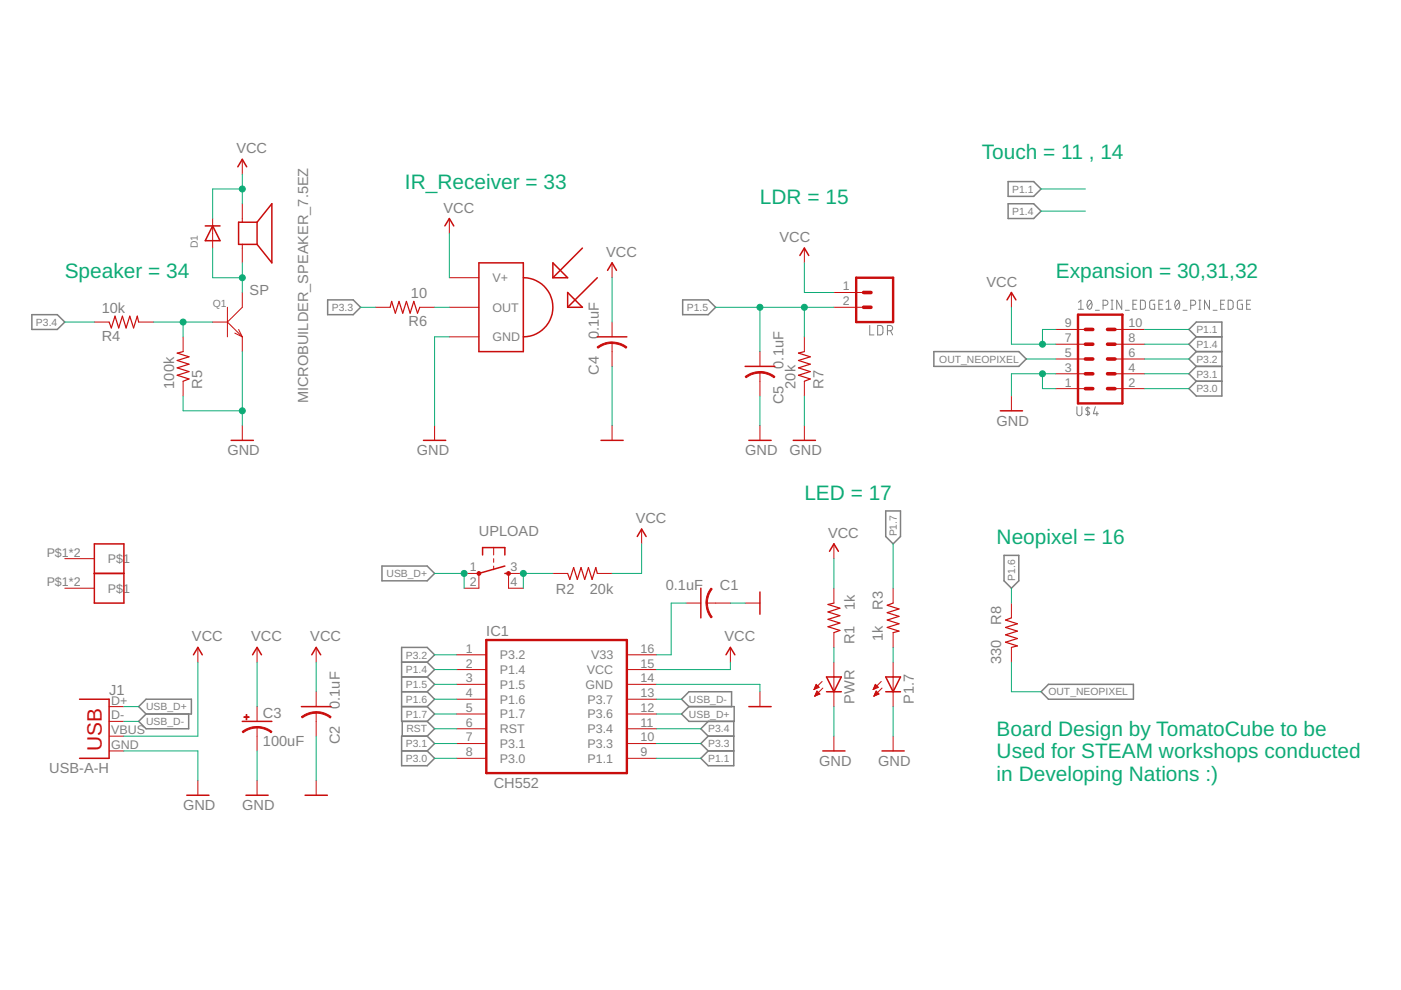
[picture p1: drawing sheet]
<svg xmlns="http://www.w3.org/2000/svg" width="297mm" height="210mm" viewBox="0 0 297 210" stroke-linecap="round" stroke-linejoin="round" font-family="sans-serif">
<g fill="none" stroke="#808080" stroke-width=".21">
<path d="M184.4 69v2h.9M186.1 69h.7l.4 .4v1.1l-.1 .3-.3 .2h-.7zM188.2 70.1h.5a.56 .56 0 0 0 .6-.5 .56 .56 0 0 0-.6-.6h-.5v2M188.8 70.1l.5 .9M228.6 64.1l.6-.5v2M228.6 65.6h1.1M230.7 63.8l.1-.1a.86 .86 0 0 1 .7 1.4 .46 .46 0 0 1-.5 .5 .46 .46 0 0 1-.5-.5v-.7zM231.4 64.1l-.8 1.1M232.2 65.8h.9M233.9 64.7h.5a.54 .54 0 0 0 .5-.5 .54 .54 0 0 0-.5-.6h-.5v2M235.6 65.6h.4M235.6 63.6h.4"/>
<path d="M235.8 63.6v2M237.8 63.6v2l-1-2v2M238.6 65.8h.8M240.2 64.5h.6M241 63.6h-.8v2h.8M241.8 63.6l.7 .1 .3 .3v1.2l-.3 .4h-.7zM244.8 63.6l-.8 .1-.2 .2v1.4l.2 .2 .8 .1v-1.1h-.3M245.7 64.5h.7M246.6 63.6h-.9v2h.9M247.2 65.6h1.1M247.2 64.1l.6-.5v2M249.3 63.8l.1-.1a.8 .8 0 0 1 .7 1.2 .55 .55 0 0 1-.5 .7 .55 .55 0 0 1-.5-.7z"/>
<path d="M250 64.1l-.8 1.1M250.8 65.8h.9M252.5 64.7h.5a.54 .54 0 0 0 .5-.5 .54 .54 0 0 0-.5-.6h-.5v2M254.2 65.6h.4M254.2 63.6h.4M254.4 63.6v2M256.4 63.6v2l-1-2v2M257.2 65.8h.8M258.8 64.5h.6M259.7 63.6h-.9v2h.9M260.4 63.6l.7 .1 .3 .3v1.2l-.3 .4h-.7zM263.4 63.6l-.8 .1-.2 .2-.1 1.3 .2 .2 .9 .2v-1.1h-.3"/>
<path d="M264.3 64.5h.6M265.2 63.6h-.9v2h.9M228.3 86.2v1.4a.53 .53 0 0 0 .6 .5 .53 .53 0 0 0 .5-.5v-1.4M230.6 86.2v1.9M231.1 86.6a.44 .44 0 0 0-.6-.2 .44 .44 0 0 0-.2 .6l.7 .4a.44 .44 0 0 1-.2 .6 .44 .44 0 0 1-.6-.2M232.2 86.2l-.4 1.5h1.1M232.6 87.3v.8"/>
</g>
<g fill="none" stroke="#808080" stroke-width=".32">
<path d="M213.7 38.5h5.5l1.5 1.6-1.5 1.5h-5.5zM213.7 43.2h5.5l1.5 1.6-1.5 1.5h-5.5zM6.8 66.7h5.3l1.6 1.6-1.6 1.5h-5.3zM69.5 63.6h5.4l1.6 1.6-1.6 1.5h-5.4zM144.7 63.6h5.5l1.5 1.6-1.5 1.5h-5.5zM198 74.5h18l1.6 1.6-1.6 1.6h-18zM253.6 71.4l-1.5-1.6 1.5-1.5h5.5v15.7h-5.5l-1.5-1.6 1.5-1.6M253.6 71.4h5.5M253.6 74.5l-1.5 1.6 1.5 1.6M253.6 74.5h5.5M253.6 77.7h5.5M253.6 71.4l-1.5 1.6 1.5 1.5"/>
<path d="M253.6 77.7l-1.5 1.5 1.5 1.6M253.6 80.8h5.5M187.8 108.3h3.1v5.4l-1.5 1.6-1.6-1.6zM212.9 117.8h3.1v5.3l-1.6 1.6-1.5-1.6zM81 120h9.6l1.5 1.6-1.5 1.5h-9.6zM29.4 149.8l1.6-1.5h9.6v3.1h-9.6zM31 151.4l-1.6 1.6 1.6 1.5h9v-3.1M85.2 146.7h5.4M85.2 149.8h5.4M85.2 159.2h5.4M85.2 140.4h5.4M85.2 143.5h5.4"/>
<path d="M85.3 153v3.1M90.6 140.4l1.5-1.6-1.5-1.5h-5.4v15.7h5.4M90.6 156.1h-5.4v6.2h5.4l1.5-1.5-1.5-1.6M90.6 146.7l1.5 1.6-1.5 1.5M90.6 153l1.5 1.5-1.5 1.6M90.6 140.4l1.5 1.6-1.5 1.5M90.6 143.5l1.5 1.6-1.5 1.6M90.6 149.8l1.5 1.6-1.5 1.6M90.6 156.1l1.5 1.5-1.5 1.6M144.5 151.4l1.6-1.6h9.6v3.2h-9.6zM146.1 149.8l-1.6-1.5 1.6-1.6h9v3.1M150.2 156.1l-1.6 1.5 1.6 1.6"/>
<path d="M150.2 156.1h5.4M150.2 159.2h5.4M150.2 153l-1.6 1.5 1.6 1.6M155.6 153v9.3h-5.4l-1.6-1.5 1.6-1.6M220.7 146.7l1.6-1.6h18v3.2h-18z"/>
</g>
<g fill="none" stroke="#c90d0c" stroke-width=".32">
<path d="M50.4 35.4l1-1.6 .9 1.6M43.5 47.9h3.2M45.1 47.9l1.6 3.1h-3.2zM54.5 47.1h-3.9v4.7h3.9M54.5 47.1v4.7M54.5 47.1l3.1-3.9v12.5l-3.1-3.9M94.3 47.9l1-1.6 .9 1.6M101.5 55.7h9.5v18.8h-9.5zM111 58.9a6.3 6.3 0 0 1 6.2 6.3 6.3 6.3 0 0 1-6.2 6.2M117.2 55.7l3.2 3.2h-3.2zM123.5 52.6l-6.3 6.3M126.6 58.9l-6.2 6.3"/>
<path d="M128.8 57.3l1-1.6 .9 1.6M169.6 54.2l.9-1.6 1 1.6M120.4 62l3.1 3.2h-3.1zM126.6 71.4h6.3M158 77.7h6.3M213.5 63.6l.9-1.6 1 1.6M49 93.4h4.7M89.8 93.4h4.7M127.4 93.4h4.7M158.8 93.4h4.7M168.2 93.4h4.7M212.1 87.1h4.7"/>
<path d="M20 115.3h6.3v12.6h-6.3zM102.3 117.7v-1.6h4.7v1.6M135.1 113.7l.9-1.5 1 1.5M175.9 116.9l.9-1.6 1 1.6M20 121.6h6.3M41 138.8l1-1.5 .9 1.5M53.6 138.8l.9-1.5 .9 1.5M66.1 138.8l.9-1.5 1 1.5M107 121.6h.8M107 120l-5.5 1.6M148.6 124.7v6.3M153.9 138.8l1-1.5 .9 1.5"/>
<path d="M161.1 125.5v4.7M16.9 148.3h6.2v12.5h-6.2M51.4 153h6.2M63.9 149.8h6.3M158.8 149.8h4.7M174.5 159.2h4.7M175.2 143.5h3.2l-1.6 3.2zM175.2 146.7h3.2M187 159.2h4.7M187.8 146.7h3.1M187.8 143.5h3.1l-1.5 3.2zM39.6 168.6h4.7"/>
<path d="M52.2 168.6h4.7M64.7 168.6h4.7"/>
</g>
<g fill="none" stroke="#c90d0c" stroke-width=".21">
<path d="M51.4 33.8v3.1M45.1 46.3v6.3M51.4 43.2v3.9M51.4 51.8v3.9M95.3 58.9h6.2M95.3 46.3v3.2M129.8 55.7v3.2M170.5 52.6v3.1M20 68.3h3.1M29.4 68.3h3.2M38.8 71.4v3.1M45.1 68.3h3.1"/>
<path d="M48.2 65.2v6.2M48.2 68.3l3.2 3.1M49.8 70.6l1.6 .8M50.6 69.8l.8 1.6M51.4 62v3.2l-3.2 3.1M51.4 71.4v3.1M79.6 65.2h3.1M89 65.2h3.1M95.3 65.2h6.2M95.3 71.4h6.2M129.8 68.3v3.1M129.8 72.7v5"/>
<path d="M161.1 74.5v3.2M161.1 79v5M161.1 79h.1M170.5 71.4v3.1M176.8 65.2h6.3M176.8 62h6.3M214.4 62v3.2M223.9 79.2h6.2M223.9 76.1h6.2M223.9 73h6.2M223.9 69.8h6.2M236.4 79.2h6.3"/>
<path d="M236.4 76.1h6.3M236.4 73h6.3M236.4 69.8h6.3M38.8 80.8v3.2M51.4 90.2v3.2M92.1 90.2v3.2M129.8 90.2v3.2M161.1 90.2v3.2M170.5 80.8v3.2M170.5 90.2v3.2M214.4 84v3.1M223.9 82.4h6.2"/>
<path d="M236.4 82.4h6.3M13.7 118.4h6.3M104.7 116.1v1.6M104.7 118.4v.8M136 112.2v3.1M176.8 115.3v3.1M13.7 124.7h6.3M42 137.3v3.1M54.5 137.3v3.1M67 137.3v3.1M96.8 138.8h6.3M98.4 121.6h3.1v3.1h-3.1"/>
<path d="M104.7 120v.8M111 121.6h-3.2v3.1h3.2M117.2 121.6h3.2M126.6 121.6h3.2M132.9 138.8h6.3M145.5 127.9h3.1M154.9 137.3v3.1M154.9 127.9h-5M158 127.9h3.1M176.8 124.7v3.2M176.8 134.1v3.2M189.4 124.7v3.2"/>
<path d="M189.4 134.1v3.2M214.4 127.9v3.1M214.4 137.3v3.1M23.1 149.8h3.2M23.1 153h3.2M23.1 156.1h3.2M23.1 159.2h3.2M54.5 149.8v3.2M54.5 154.2v5M67 151.1h.1M67 146.7v3.1M67 151.1v5"/>
<path d="M96.8 157.6h6.3M96.8 142h6.3M96.8 145.1h6.3M96.8 148.3h6.3M96.8 151.4h6.3M96.8 154.5h6.3M132.9 157.6h6.3M132.9 142h6.3M132.9 145.1h6.3M132.9 148.3h6.3M132.9 151.4h6.3M132.9 154.5h6.3"/>
<path d="M161.1 146.7v3.1M172.6 146.1h.1M172.7 146h.4M172.7 145.8h.8M172.8 147.5h.1M172.8 145.7h.8M172.8 147.4h.5M172.9 145.5h.5M172.9 147.2h.7M172.9 145.4h.4M173 147.1h.8M173 145.2h.1"/>
<path d="M173 145.1l.7 .6-1.1 .5zM173 146.9h.6M173.1 146.8h.3M173.2 146.6h.1M173.2 146.5l.6 .7-1.1 .4zM174.3 144.5l-1.7 1.7M174.5 145.9l-1.8 1.7M176.8 140.4v9.4M176.8 156.1v3.1M185.1 146.1h.2M185.2 146h.5M185.3 145.8h.7"/>
<path d="M185.3 147.5h.1M185.4 145.7h.8M185.4 147.4h.4M185.4 145.5h.6M185.4 147.2h.8M185.5 145.4h.3M185.5 147.1h.8M185.5 145.2h.2M185.6 146.9h.5M185.6 145.1l.6 .6-1.1 .5zM185.7 146.8h.3M185.7 146.6h.1"/>
<path d="M185.8 146.5l.6 .7-1.1 .4zM186.8 144.5l-1.7 1.7M187 145.9l-1.7 1.7M189.4 140.4v9.4M189.4 156.1v3.1M42 165.5v3.1M54.5 165.5v3.1M67 165.5v3.1M96.8 160.8h6.3M132.9 160.8h6.3"/>
</g>
<g fill="#c90d0c" stroke="#c90d0c" stroke-width=".21">
<path d="M67 150.9l1.5 .2 1.7 .9-.2 .2-1.4-.7-1.6-.3z" fill-rule="evenodd"/>
<path d="M63.9 152l1.8-.9 1.3-.2v.3a5 5 0 0 0-2.9 1z" fill-rule="evenodd"/>
<path d="M150.7 124.7l.3 .2-.8 1.4-.2 1.6h-.3l.3-2z" fill-rule="evenodd"/>
<path d="M149.7 127.9h.3a4.8 4.8 0 0 0 1 2.9l-.3 .2-.6-1.2z" fill-rule="evenodd"/>
<path d="M54.5 154l2 .4 1.2 .7-.2 .3-1.4-.8-1.6-.3z" fill-rule="evenodd"/>
<path d="M51.4 155.1l1.7-.9 1.4-.1v.2a4.8 4.8 0 0 0-3 1.1z" fill-rule="evenodd"/>
<path d="M126.6 73.6l1.8-.9 1.4-.2v.3l-1.6 .3-1.4 .7z" fill-rule="evenodd"/>
<path d="M129.8 72.5l1.9 .4 1.2 .7-.2 .2a4.8 4.8 0 0 0-2.9-1z" fill-rule="evenodd"/>
<path d="M161.1 78.8l1.4 .2 1.1 .4 .7 .5-.2 .2-1.4-.7-1.6-.3z" fill-rule="evenodd"/>
<path d="M158 79.8l1.7-.8 1.4-.2v.3a5 5 0 0 0-2.9 1z" fill-rule="evenodd"/>
<circle cx="101.5" cy="121.6" r=".41"/>
<circle cx="107.8" cy="121.6" r=".41"/>
</g>
<path d="M181.5 58.9h7.9v9.4h-7.9zM228.6 66.7h9.4v18.8h-9.4zM103.1 135.7h29.8v28.2h-29.8z" fill="none" stroke="#c90d0c" stroke-width=".51"/>
<path d="M23.1 68.3l.5 1.2 .8-2.5 .8 2.5 .8-2.5 .7 2.5 .8-2.5 .8 2.5 .8-2.5 .3 1.3M38.8 74.5l-1.2 .4 2.5 .7-2.5 .8 2.5 .8-2.5 .8 2.5 .8-2.5 .8 2.5 .7-1.3 .5M82.7 65.2l.3-1.3 .8 2.5 .8-2.5 .8 2.5 .8-2.5 .8 2.5 .7-2.5 .8 2.5 .5-1.2M170.5 74.5l-1.2 .4 2.5 .7-2.5 .8 2.5 .8-2.5 .8 2.5 .8-2.5 .8 2.5 .7-1.3 .5M120.4 121.6l.4 1.3 .8-2.6 .8 2.6 .8-2.6 .8 2.6 .8-2.6 .7 2.6 .8-2.6 .3 1.3M176.8 127.9l-1.2 .3 2.5 .7-2.5 .9 2.5 .7-2.5 .8 2.5 .8-2.5 .8 2.5 .8-1.3 .4M189.4 127.9l-1.3 .4 2.5 .8-2.5 .8 2.5 .8-2.5 .8 2.5 .7-2.5 .8 2.5 .8-1.2 .3M214.4 131l-1.2 .5 2.5 .7-2.5 .8 2.5 .8-2.5 .8 2.5 .8-2.5 .8 2.5 .7-1.3 .4" fill="none" stroke="#c90d0c" stroke-width=".25"/>
<g fill="#c90d0c" stroke="#c90d0c" stroke-width=".21">
<path d="M51.7 152h1.1v.1h-1.1z"/>
<path d="M52.2 151.5h.1v1.1h-.1z"/>
</g>
<path d="M183.1 65.2h1.6M183.1 62h1.6M230.1 69.8h1.6M230.1 73h1.6M230.1 76.1h1.6M230.1 79.2h1.6M234.8 69.8h1.6M234.8 73h1.6M234.8 76.1h1.6M234.8 79.2h1.6M230.1 82.4h1.6M234.8 82.4h1.6" fill="none" stroke="#c90d0c" stroke-width=".76"/>
<g fill="none" stroke="#0dab76" stroke-width=".21">
<path d="M51.4 36.9v6.3M45.1 52.6v6.3h6.3M51.4 55.7v6.3M51.4 40.1h-6.3v6.2M95.3 49.5v9.4M129.8 58.9v9.4M170.5 55.7v6.3h6.3M220.7 40.1h9.4M220.7 44.8h9.4M13.7 68.3h6.3M32.6 68.3h12.5M38.8 68.3v3.1"/>
<path d="M51.4 74.5v15.7M76.5 65.2h3.1M92.1 65.2h3.2M95.3 71.4h-3.2v18.8M129.8 77.7v12.5M151.7 65.2h25.1M161.1 65.2v9.3M170.5 65.2v6.2M214.4 65.2v7.8h9.5M217.6 76.1h6.3M221 79.2v3.2h2.9M223.9 79.2h-9.5v4.8"/>
<path d="M223.9 69.8h-2.9v3.2M242.7 79.2h9.4M242.7 73h9.4M242.7 69.8h9.4M242.7 76.1h9.4M38.8 84v3.1h12.6M161.1 84v6.2M170.5 84v6.2M242.7 82.4h9.4M136 115.3v6.3h-6.2M176.8 118.4v6.3M189.4 115.3v9.4"/>
<path d="M92.1 121.6h6.3v3.1M92.1 138.8h4.7M117.2 121.6h-6.2v3.1M145.5 127.9h-3.2v10.9h-3.1M154.9 127.9h3.1M176.8 137.3v3.1M189.4 137.3v3.1M214.4 124.7v3.2M26.3 159.2h15.7v6.3M26.3 153h3.1M26.3 149.8h3.1M42 140.4v15.7h-15.7"/>
<path d="M54.5 140.4v9.4M54.5 159.2v6.3M67 140.4v6.3M67 156.1v9.4M92.1 145.1h4.7M92.1 142h4.7M92.1 148.3h4.7M92.1 151.4h4.7M92.1 157.6h4.7M92.1 154.5h4.7M139.2 145.1h21.9v1.6M139.2 148.3h5.3"/>
<path d="M139.2 151.4h5.3M139.2 157.6h9.4M139.2 154.5h9.4M154.9 140.4v1.6h-15.7M176.8 149.8v6.3M189.4 149.8v6.3M214.4 140.4v6.3h6.3M92.1 160.8h4.7M139.2 160.8h9.4"/>
</g>
<g fill="#0dab76" stroke="#0dab76" stroke-width=".21">
<circle cx="51.4" cy="87.1" r=".64"/>
<circle cx="221" cy="79.2" r=".64"/>
<circle cx="51.4" cy="40.1" r=".64"/>
<circle cx="221" cy="73" r=".64"/>
<circle cx="98.4" cy="121.6" r=".64"/>
<circle cx="170.5" cy="65.2" r=".64"/>
<circle cx="161.1" cy="65.2" r=".64"/>
<circle cx="51.4" cy="58.9" r=".64"/>
<circle cx="38.8" cy="68.3" r=".64"/>
<circle cx="111" cy="121.6" r=".64"/>
</g>
<g font-size="4.4" fill="#0dab76">
<text x="208.2" y="33.8">Touch = 11 , 14</text>
<text x="85.9" y="40.1">IR_Receiver = 33</text>
<text x="161.1" y="43.2">LDR = 15</text>
<text x="13.7" y="58.9">Speaker = 34</text>
<text x="223.9" y="58.9">Expansion = 30,31,32</text>
<text x="170.5" y="105.9">LED = 17</text>
<text x="211.3" y="115.3">Neopixel = 16</text>
<text x="211.3" y="156.1">Board Design by TomatoCube to be</text>
<text x="211.3" y="160.8">Used for STEAM workshops conducted</text>
<text x="211.3" y="165.5">in Developing Nations :)</text>
</g>
<text font-size="4.4" fill="#c90d0c" x="21.6" y="159.2" transform="rotate(-90 21.6 159.2)">USB</text>
<g font-size="3.1" fill="#808080">
<text x="50.1" y="32.5">VCC</text>
<text x="94" y="45.1">VCC</text>
<text x="165.3" y="51.4">VCC</text>
<text x="128.5" y="54.5">VCC</text>
<text x="52.9" y="62.6">SP</text>
<text x="87.1" y="63.3">10</text>
<text x="209.2" y="60.8">VCC</text>
<text x="21.6" y="66.4">10k</text>
<text x="86.6" y="69.2">R6</text>
<text x="127" y="71.9" transform="rotate(-90 127 71.9)">0.1uF</text>
<text x="21.6" y="72.3">R4</text>
<text x="36.9" y="82.4" transform="rotate(-90 36.9 82.4)">100k</text>
<text x="42.9" y="82.4" transform="rotate(-90 42.9 82.4)">R5</text>
<text x="127" y="79.4" transform="rotate(-90 127 79.4)">C4</text>
<text x="166.1" y="78.2" transform="rotate(-90 166.1 78.2)">0.1uF</text>
<text x="168.7" y="82.4" transform="rotate(-90 168.7 82.4)">20k</text>
<text x="174.6" y="82.4" transform="rotate(-90 174.6 82.4)">R7</text>
<text x="65.3" y="85.5" transform="rotate(-90 65.3 85.5)">MICROBUILDER_SPEAKER_7.5EZ</text>
<text x="166.1" y="85.7" transform="rotate(-90 166.1 85.7)">C5</text>
<text x="211.3" y="90.2">GND</text>
<text x="48.2" y="96.5">GND</text>
<text x="88.4" y="96.5">GND</text>
<text x="158" y="96.5">GND</text>
<text x="167.4" y="96.5">GND</text>
<text x="101.5" y="113.7">UPLOAD</text>
<text x="134.8" y="110.9">VCC</text>
<text x="175.6" y="114.1">VCC</text>
<text x="117.8" y="126">R2</text>
<text x="125.1" y="126">20k</text>
<text x="141.2" y="125">0.1uF</text>
<text x="152.6" y="125">C1</text>
<text x="181.2" y="129.4" transform="rotate(-90 181.2 129.4)">1k</text>
<text x="187.2" y="129.3" transform="rotate(-90 187.2 129.3)">R3</text>
<text x="40.7" y="136">VCC</text>
<text x="53.2" y="136">VCC</text>
<text x="65.8" y="136">VCC</text>
<text x="103.1" y="134.9">IC1</text>
<text x="153.6" y="136">VCC</text>
<text x="181.2" y="136.6" transform="rotate(-90 181.2 136.6)">R1</text>
<text x="187.2" y="135.8" transform="rotate(-90 187.2 135.8)">1k</text>
<text x="212.3" y="132.4" transform="rotate(-90 212.3 132.4)">R8</text>
<text x="212.3" y="140.9" transform="rotate(-90 212.3 140.9)">330</text>
<text x="23.1" y="147.5">J1</text>
<text x="181.2" y="149.2" transform="rotate(-90 181.2 149.2)">PWR</text>
<text x="193.7" y="149.2" transform="rotate(-90 193.7 149.2)">P1.7</text>
<text x="55.8" y="152.2">C3</text>
<text x="72.1" y="150.3" transform="rotate(-90 72.1 150.3)">0.1uF</text>
<text x="55.8" y="158.1">100uF</text>
<text x="72.1" y="157.8" transform="rotate(-90 72.1 157.8)">C2</text>
<text x="10.4" y="163.9">USB-A-H</text>
<text x="104.7" y="167.1">CH552</text>
<text x="173.7" y="162.4">GND</text>
<text x="186.2" y="162.4">GND</text>
<text x="38.8" y="171.8">GND</text>
<text x="51.4" y="171.8">GND</text>
</g>
<g font-size="2.6" fill="#808080">
<text x="104.4" y="59.8">V+</text>
<text x="178.7" y="61.6">1</text>
<text x="178.7" y="64.7">2</text>
<text x="104.4" y="66.1">OUT</text>
<text x="225.8" y="69.4">9</text>
<text x="239.3" y="69.4">10</text>
<text x="104.4" y="72.4">GND</text>
<text x="225.8" y="75.7">5</text>
<text x="225.8" y="72.5">7</text>
<text x="239.3" y="75.7">6</text>
<text x="239.3" y="72.5">8</text>
<text x="225.8" y="82">1</text>
<text x="225.8" y="78.8">3</text>
<text x="239.3" y="82">2</text>
<text x="239.3" y="78.8">4</text>
<text x="9.9" y="118">P$1*2</text>
<text x="22.9" y="119.4">P$1</text>
<text x="9.9" y="124.3">P$1*2</text>
<text x="22.9" y="125.7">P$1</text>
<text x="99.6" y="121.1">1</text>
<text x="99.6" y="124.3">2</text>
<text x="108.3" y="121.1">3</text>
<text x="108.3" y="124.3">4</text>
<text x="98.7" y="138.4">1</text>
<text x="98.7" y="141.5">2</text>
<text x="106" y="139.8">P3.2</text>
<text x="106" y="142.9">P1.4</text>
<text x="124.4" y="142.9">VCC</text>
<text x="125.3" y="139.8">V33</text>
<text x="135.8" y="141.5">15</text>
<text x="135.8" y="138.4">16</text>
<text x="23.6" y="149.4">D+</text>
<text x="98.7" y="144.7">3</text>
<text x="98.7" y="147.8">4</text>
<text x="106" y="146">P1.5</text>
<text x="106" y="149.2">P1.6</text>
<text x="124.1" y="146">GND</text>
<text x="124.6" y="149.2">P3.7</text>
<text x="135.8" y="147.8">13</text>
<text x="135.8" y="144.7">14</text>
<text x="23.6" y="152.5">D-</text>
<text x="23.6" y="155.6">VBUS</text>
<text x="98.7" y="150.9">5</text>
<text x="98.7" y="154.1">6</text>
<text x="106" y="152.3">P1.7</text>
<text x="106" y="155.5">RST</text>
<text x="124.6" y="155.5">P3.4</text>
<text x="124.6" y="152.3">P3.6</text>
<text x="135.8" y="154.1">11</text>
<text x="135.8" y="150.9">12</text>
<text x="23.6" y="158.8">GND</text>
<text x="98.7" y="157.2">7</text>
<text x="98.7" y="160.3">8</text>
<text x="106" y="158.6">P3.1</text>
<text x="106" y="161.7">P3.0</text>
<text x="124.6" y="158.6">P3.3</text>
<text x="124.6" y="161.7">P1.1</text>
<text x="135.8" y="157.2">10</text>
<text x="135.8" y="160.3">9</text>
</g>
<g font-size="2.2" fill="#808080">
<text x="214.6" y="40.8">P1.1</text>
<text x="214.6" y="45.5">P1.4</text>
<text x="42" y="52.6" transform="rotate(-90 42 52.6)">D1</text>
<text x="45.1" y="65.1">Q1</text>
<text x="70.4" y="65.9">P3.3</text>
<text x="145.6" y="65.9">P1.5</text>
<text x="7.6" y="69.1">P3.4</text>
<text x="253.6" y="70.6">P1.1</text>
<text x="199.1" y="76.9">OUT_NEOPIXEL</text>
<text x="253.6" y="76.9">P3.2</text>
<text x="253.6" y="73.8">P1.4</text>
<text x="253.6" y="83.2">P3.0</text>
<text x="253.6" y="80">P3.1</text>
<text x="190.1" y="113.7" transform="rotate(-90 190.1 113.7)">P1.7</text>
<text x="81.9" y="122.4">USB_D+</text>
<text x="215.2" y="123.2" transform="rotate(-90 215.2 123.2)">P1.6</text>
<text x="86" y="139.6">P3.2</text>
<text x="86" y="142.8">P1.4</text>
<text x="86" y="149">P1.6</text>
<text x="86" y="145.9">P1.5</text>
<text x="146.1" y="149">USB_D-</text>
<text x="222.3" y="147.5">OUT_NEOPIXEL</text>
<text x="31" y="153.7">USB_D-</text>
<text x="31" y="150.6">USB_D+</text>
<text x="86" y="152.2">P1.7</text>
<text x="86.2" y="155.3">RST</text>
<text x="146.1" y="152.2">USB_D+</text>
<text x="150.2" y="155.3">P3.4</text>
<text x="86" y="161.6">P3.0</text>
<text x="86" y="158.4">P3.1</text>
<text x="150.2" y="158.4">P3.3</text>
<text x="150.2" y="161.6">P1.1</text>
</g>
</svg>
